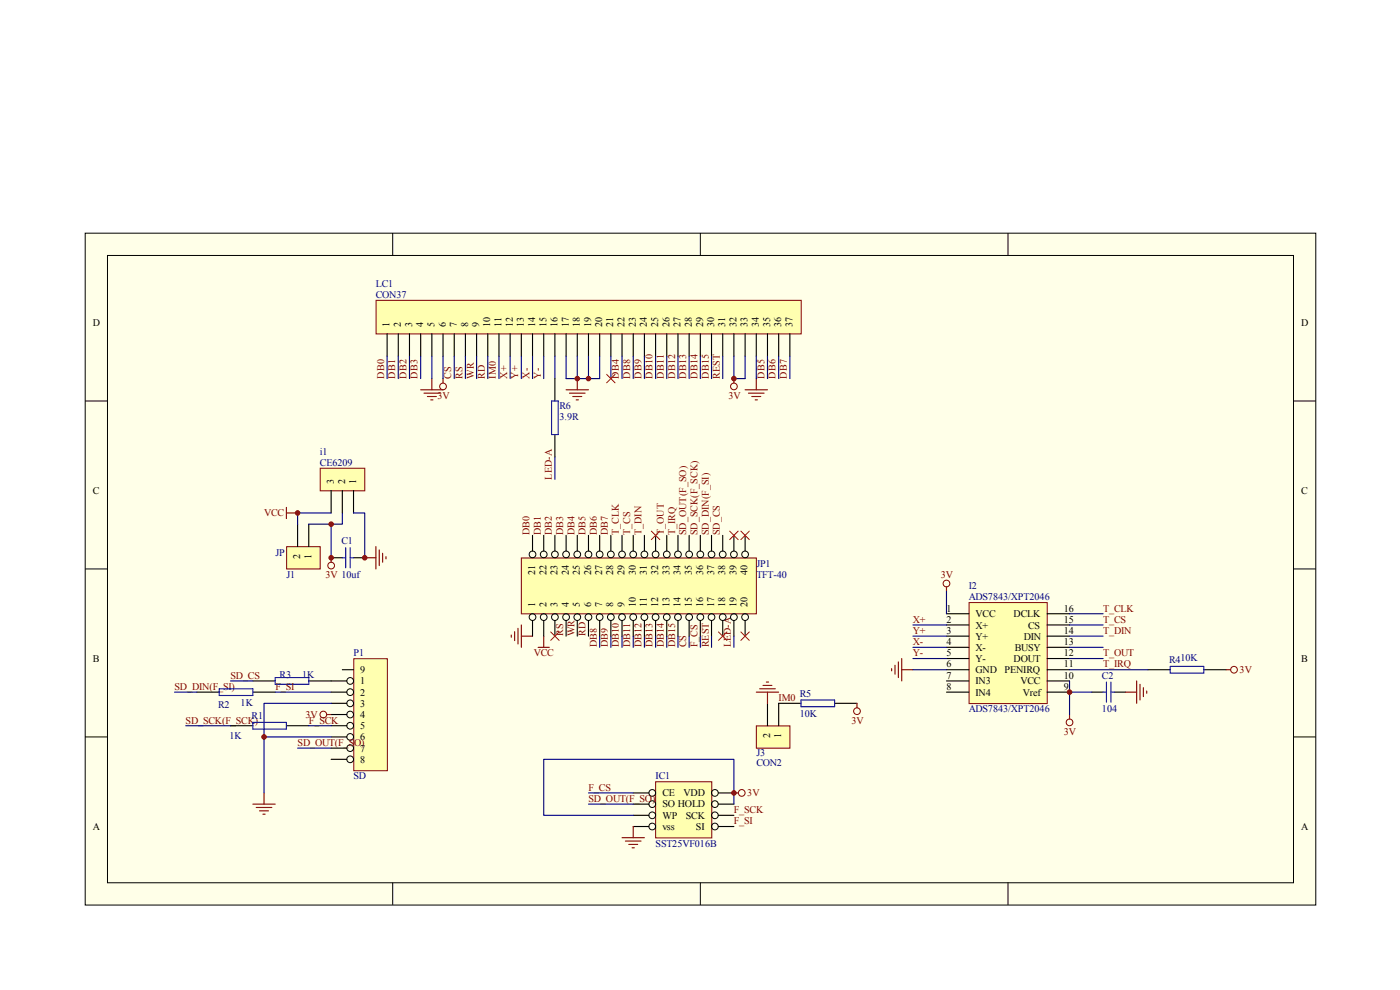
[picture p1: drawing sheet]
<svg xmlns="http://www.w3.org/2000/svg" width="420mm" height="297mm" viewBox="0 0 420 297" stroke-linecap="round" stroke-linejoin="round" font-family="sans-serif">
<path d="M25.6 70h369.3v201.6h-369.3z" fill="#ffffe8"/>
<g fill="none" stroke="#000" stroke-width=".3">
<path d="M25.6 70h369.3v201.6h-369.3zM32.3 76.7h355.9v188.2h-355.9zM117.9 69.9v6.7M210.2 69.9v6.7M302.5 69.9v6.7M25.5 120.3h6.7M388.1 120.3h6.8M25.5 170.7h6.7M388.1 170.7h6.8M25.5 221.1h6.7M388.1 221.1h6.8M117.9 264.8v6.7"/>
<path d="M210.2 264.8v6.7M302.5 264.8v6.7"/>
</g>
<circle cx="220.3" cy="115.9" r="1.01" fill="none" stroke="#800000" stroke-width=".3"/>
<path d="M220.3 113.6v1.3M153.4 190.5v.7M154.4 189.5v2.7M155.5 188.5v4.7M156.5 187.5v6.7M156.5 190.9h3.3M161.5 194.2h3.4M163.2 190.9v3.3" fill="none" stroke="#800000" stroke-width=".34"/>
<path d="M290.9 180.9h23.4v30.2h-23.4z" fill="#ffffb0"/>
<g fill="none" stroke="#800000" stroke-width=".3">
<path d="M290.8 180.8h23.5v30.3h-23.5z"/>
<circle cx="284" cy="175.1" r="1.01"/>
<circle cx="321" cy="216.7" r="1.01"/>
<circle cx="370.3" cy="200.9" r="1.01"/>
</g>
<g fill="none" stroke="#000" stroke-width=".34">
<path d="M284.1 184.2h6.7M284.1 187.5h6.7M284.1 190.9h6.7M284.1 194.2h6.7M284.1 197.6h6.7M314.3 184.2h6.7M314.3 187.5h6.7M314.3 190.9h6.7M314.3 194.2h6.7M314.3 197.6h6.7M284.1 200.9h6.7M284.1 204.3h6.7"/>
<path d="M284.1 207.7h6.7M314.3 200.9h6.7M314.3 204.3h6.7M314.3 207.7h6.7M327.7 207.7h3.4M334.4 207.7h3.4M344.5 200.9h6.7M361.3 200.9h6.7"/>
</g>
<g fill="none" stroke="#800000" stroke-width=".34">
<path d="M284.1 176.1v1.3M268.6 199.6v2.7M269.6 198.6v4.7M270.6 197.6v6.7M267.6 200.6v.7M270.6 200.9h3.4M321 214.4v1.3M337.8 207.7h3.3M341.1 204.3v6.7M342.1 205.3v4.7M343.1 206.3v2.7M344.1 207.3v.7"/>
<path d="M368 200.9h1.3"/>
</g>
<path d="M284.1 177.4v6.8M274 187.5h10.1M274 190.9h10.1M274 194.2h10.1M274 197.6h10.1M274 200.9h10.1M321 204.3v10.1M321 200.9h23.5M321 207.7h6.7" fill="none" stroke="#000080" stroke-width=".34"/>
<path d="M351.2 199.9h10.1v2.1h-10.1zM331.1 207.7h1M332.1 204.6v6.1M333.4 207.7h1M333.4 204.6v6.1" fill="none" stroke="#00f" stroke-width=".34"/>
<path d="M96.2 140.6h13.3v6.7h-13.3z" fill="#ffffb0"/>
<g fill="none" stroke="#800000" stroke-width=".3">
<path d="M96.1 140.5h13.4v6.8h-13.4z"/>
<circle cx="99.4" cy="169.7" r="1.01"/>
</g>
<path d="M99.4 147.2v6.7M102.7 147.2v6.7M106.1 147.2v6.7M99.4 167.4h3.3M106.1 167.4h3.4" fill="none" stroke="#000" stroke-width=".34"/>
<path d="M99.4 167.4v1.3M109.5 167.4h3.3M112.8 164v6.7M113.8 165v4.7M114.8 166v2.7M115.8 167v.7" fill="none" stroke="#800000" stroke-width=".34"/>
<path d="M102.7 167.4h1M103.7 164.3v6.1M105.1 167.4h1M105.1 164.3v6.1" fill="none" stroke="#00f" stroke-width=".34"/>
<path d="M106.1 153.9h3.4v13.5" fill="none" stroke="#000080" stroke-width=".34"/>
<path d="M106.3 197.7h9.9v33.6h-9.9z" fill="#ffffb0"/>
<g fill="none" stroke="#800000" stroke-width=".3">
<path d="M106.2 197.6h10v33.7h-10z"/>
<circle cx="97" cy="214.4" r="1.01"/>
</g>
<g fill="none" stroke="#000" stroke-width=".3">
<circle cx="105.1" cy="217.8" r="1.01"/>
<circle cx="105.1" cy="207.7" r="1.01"/>
<circle cx="105.1" cy="211" r="1.01"/>
<circle cx="105.1" cy="204.3" r="1.01"/>
<circle cx="105.1" cy="214.4" r="1.01"/>
<circle cx="105.1" cy="224.5" r="1.01"/>
<circle cx="105.1" cy="227.8" r="1.01"/>
<circle cx="105.1" cy="221.1" r="1.01"/>
</g>
<path d="M99.4 204.3h4.7M99.4 207.7h4.7M99.4 211h4.7M99.4 214.4h4.7M99.4 217.7h4.7M102.7 200.9h3.4M99.4 221.1h4.7M99.4 224.5h4.7M99.4 227.8h4.7" fill="none" stroke="#000" stroke-width=".34"/>
<path d="M86 152.2v3.4M86 153.9h3.3M98 214.4h1.4M79.2 237.9v3.4M75.9 241.3h6.7M76.9 242.3h4.7M77.9 243.3h2.7M78.9 244.3h.7" fill="none" stroke="#800000" stroke-width=".34"/>
<path d="M86.1 164.1h10v6.6h-10z" fill="#ffffb0"/>
<path d="M86 164h10.1v6.7h-10.1z" fill="none" stroke="#800000" stroke-width=".3"/>
<path d="M89.3 157.3v6.7M92.7 157.3v6.7M59.1 207.7h6.7M69.2 217.7h6.7M75.9 204.3h6.7M75.9 207.7h6.7M86 217.7h6.7M92.7 204.3h6.7" fill="none" stroke="#000" stroke-width=".34"/>
<g fill="none" stroke="#000080" stroke-width=".34">
<path d="M99.4 153.9h-10.1v3.4M99.4 157.3v10.1M102.7 153.9v3.4h-10M180 190.9v3.3M183.3 190.9v3.3M186.7 190.9v3.3M190 190.9v3.3M193.4 190.9v3.3M196.8 190.9v3.3M200.1 190.9v3.3M203.5 190.9v3.3M206.8 190.9v3.3"/>
<path d="M210.2 190.9v3.3M52.4 207.7h6.7M55.7 217.7h13.5M69.2 204.3h6.7M82.6 207.7h16.8M92.7 217.7h6.7M99.4 211h-20.2v26.9M79.2 221.1h20.2M89.3 224.5h10.1"/>
</g>
<path d="M65.8 206.7h10.1v2h-10.1zM75.9 216.7h10.1v2.1h-10.1zM82.6 203.3h10.1v2h-10.1z" fill="none" stroke="#00f" stroke-width=".34"/>
<path d="M196.8 234.6h16.8v16.8h-16.8z" fill="#ffffb0"/>
<g fill="none" stroke="#800000" stroke-width=".3">
<path d="M196.8 234.6h16.8v16.8h-16.8z"/>
<circle cx="222.6" cy="237.9" r="1.01"/>
</g>
<g fill="none" stroke="#000" stroke-width=".3">
<circle cx="195.7" cy="237.9" r="1.01"/>
<circle cx="214.5" cy="237.9" r="1.01"/>
<circle cx="195.7" cy="241.3" r="1.01"/>
<circle cx="195.7" cy="244.6" r="1.01"/>
<circle cx="195.7" cy="248" r="1.01"/>
<circle cx="214.5" cy="241.3" r="1.01"/>
<circle cx="214.5" cy="244.6" r="1.01"/>
<circle cx="214.5" cy="248" r="1.01"/>
</g>
<path d="M190 237.9h4.7M215.6 237.9h4.7M190 241.3h4.7M190 244.6h4.7M190 248h4.7M215.6 241.3h4.7M215.6 244.6h4.7M215.6 248h4.7" fill="none" stroke="#000" stroke-width=".34"/>
<path d="M220.3 237.9h1.3M186.7 251.3h6.7M187.7 252.4h4.7M188.7 253.4h2.7M189.7 254.4h.7M190 248v3.3" fill="none" stroke="#800000" stroke-width=".34"/>
<path d="M176.6 237.9h13.4M176.6 241.3h13.4" fill="none" stroke="#000080" stroke-width=".34"/>
<path d="M156.5 167.5h70.5v16.7h-70.5z" fill="#ffffb0"/>
<g fill="none" stroke="#800000" stroke-width=".3">
<path d="M156.5 167.4h70.5v16.8h-70.5z"/>
<circle cx="257.2" cy="213.4" r="1.01"/>
</g>
<g fill="none" stroke="#000" stroke-width=".3">
<circle cx="159.8" cy="166.3" r="1.01"/>
<circle cx="163.2" cy="166.3" r="1.01"/>
<circle cx="166.5" cy="166.3" r="1.01"/>
<circle cx="169.9" cy="166.3" r="1.01"/>
<circle cx="173.2" cy="166.3" r="1.01"/>
<circle cx="176.6" cy="166.3" r="1.01"/>
<circle cx="180" cy="166.3" r="1.01"/>
<circle cx="183.3" cy="166.3" r="1.01"/>
<circle cx="186.7" cy="166.3" r="1.01"/>
<circle cx="190" cy="166.3" r="1.01"/>
<circle cx="193.4" cy="166.3" r="1.01"/>
<circle cx="196.8" cy="166.3" r="1.01"/>
<circle cx="200.1" cy="166.3" r="1.01"/>
<circle cx="203.5" cy="166.3" r="1.01"/>
<circle cx="206.8" cy="166.3" r="1.01"/>
<circle cx="210.2" cy="166.3" r="1.01"/>
<circle cx="213.5" cy="166.3" r="1.01"/>
<circle cx="216.9" cy="166.3" r="1.01"/>
<circle cx="220.3" cy="166.3" r="1.01"/>
<circle cx="223.6" cy="166.3" r="1.01"/>
<circle cx="159.8" cy="185.2" r="1.01"/>
<circle cx="163.2" cy="185.2" r="1.01"/>
<circle cx="166.5" cy="185.2" r="1.01"/>
<circle cx="169.9" cy="185.2" r="1.01"/>
<circle cx="173.2" cy="185.2" r="1.01"/>
<circle cx="176.6" cy="185.2" r="1.01"/>
<circle cx="180" cy="185.2" r="1.01"/>
<circle cx="183.3" cy="185.2" r="1.01"/>
<circle cx="186.7" cy="185.2" r="1.01"/>
<circle cx="190" cy="185.2" r="1.01"/>
<circle cx="193.4" cy="185.2" r="1.01"/>
<circle cx="196.8" cy="185.2" r="1.01"/>
<circle cx="200.1" cy="185.2" r="1.01"/>
<circle cx="203.5" cy="185.2" r="1.01"/>
<circle cx="206.8" cy="185.2" r="1.01"/>
<circle cx="210.2" cy="185.2" r="1.01"/>
<circle cx="213.5" cy="185.2" r="1.01"/>
<circle cx="216.9" cy="185.2" r="1.01"/>
<circle cx="220.3" cy="185.2" r="1.01"/>
<circle cx="223.6" cy="185.2" r="1.01"/>
</g>
<g fill="none" stroke="#000" stroke-width=".34">
<path d="M159.8 160.6v4.7M163.2 160.6v4.7M166.5 160.6v4.7M169.9 160.6v4.7M173.2 160.6v4.7M176.6 160.6v4.7M180 160.6v4.7M183.3 160.6v4.7M186.7 160.6v4.7M190 160.6v4.7M193.4 160.6v4.7M196.8 160.6v4.7"/>
<path d="M200.1 160.6v4.7M203.5 160.6v4.7M206.8 160.6v4.7M210.2 160.6v4.7M213.5 160.6v4.7M216.9 160.6v4.7M220.3 160.6v4.7M223.6 160.6v4.7M159.8 186.2v4.7M163.2 186.2v4.7M166.5 186.2v4.7M169.9 186.2v4.7"/>
<path d="M173.2 186.2v4.7M176.6 186.2v4.7M180 186.2v4.7M183.3 186.2v4.7M186.7 186.2v4.7M190 186.2v4.7M193.4 186.2v4.7M196.8 186.2v4.7M200.1 186.2v4.7M203.5 186.2v4.7M206.8 186.2v4.7M210.2 186.2v4.7"/>
<path d="M213.5 186.2v4.7M216.9 186.2v4.7M220.3 186.2v4.7M223.6 186.2v4.7M233.7 211h6.7M250.5 211h6.7"/>
</g>
<path d="M213.5 190.9v3.3M220.3 190.9v3.3" fill="none" stroke="#000080" stroke-width=".34"/>
<g fill="#800000" stroke="#800000" stroke-width=".3">
<circle cx="321" cy="207.7" r=".67"/>
<circle cx="79.2" cy="221.1" r=".67"/>
<circle cx="89.3" cy="153.9" r=".67"/>
<circle cx="99.4" cy="157.3" r=".67"/>
</g>
<g fill="none" stroke="#800000" stroke-width=".34">
<path d="M126.2 117h6.8M127.2 118h4.8M128.3 119h2.6M129.3 120h.6M129.6 113.6v3.4M169.9 117h6.7M170.9 118h4.7M171.9 119h2.7M172.9 120h.7M173.2 113.6v3.4M223.6 117h6.7M224.6 118h4.7"/>
<path d="M225.6 119h2.7M226.6 120h.7M227 113.6v3.4M257.2 211v1.4"/>
</g>
<path d="M240.4 210h10.1v2h-10.1z" fill="none" stroke="#00f" stroke-width=".34"/>
<path d="M227.1 217.9h10v6.6h-10z" fill="#ffffb0"/>
<g fill="none" stroke="#800000" stroke-width=".3">
<path d="M227 217.8h10.1v6.7h-10.1z"/>
<circle cx="133" cy="115.9" r="1.01"/>
</g>
<path d="M230.3 211v6.7M233.7 211v6.7" fill="none" stroke="#000" stroke-width=".34"/>
<path d="M133 113.6v1.3M227 207.7h6.7M228 206.7h4.7M229 205.7h2.7M230 204.6h.7M230.3 207.7v3.3" fill="none" stroke="#800000" stroke-width=".34"/>
<path d="M112.9 90.2h127.6v10h-127.6z" fill="#ffffb0"/>
<path d="M112.9 90.1h127.6v10.1h-127.6z" fill="none" stroke="#800000" stroke-width=".3"/>
<g fill="none" stroke="#000" stroke-width=".34">
<path d="M116.2 100.2v6.7M119.5 100.2v6.7M122.9 100.2v6.7M126.2 100.2v6.7M129.6 100.2v6.7M133 100.2v6.7M136.3 100.2v6.7M139.7 100.2v6.7M143 100.2v6.7M146.4 100.2v6.7M149.7 100.2v6.7M153.1 100.2v6.7"/>
<path d="M156.5 100.2v6.7M159.8 100.2v6.7M163.2 100.2v6.7M166.5 100.2v6.7M166.5 113.6v6.7M169.9 100.2v6.7M173.2 100.2v6.7M176.6 100.2v6.7M180 100.2v6.7M183.3 100.2v6.7M186.7 100.2v6.7M190 100.2v6.7"/>
<path d="M193.4 100.2v6.7M196.8 100.2v6.7M200.1 100.2v6.7M203.5 100.2v6.7M206.8 100.2v6.7M210.2 100.2v6.7M213.5 100.2v6.7M216.9 100.2v6.7M220.3 100.2v6.7M223.6 100.2v6.7M227 100.2v6.7M230.3 100.2v6.7"/>
<path d="M233.7 100.2v6.7M237 100.2v6.7M166.5 130.4v6.7"/>
</g>
<g fill="none" stroke="#000080" stroke-width=".34">
<path d="M116.2 106.9v6.7M119.5 106.9v6.7M122.9 106.9v6.7M126.2 106.9v6.7M129.6 106.9v6.7M133 106.9v6.7M136.3 106.9v6.7M139.7 106.9v6.7M143 106.9v6.7M146.4 106.9v6.7M149.7 106.9v6.7M153.1 106.9v6.7"/>
<path d="M156.5 106.9v6.7M159.8 106.9v6.7M163.2 106.9v6.7M166.5 106.9v6.7M169.9 106.9v6.7h10.1v-6.7M173.2 106.9v6.7M176.6 106.9v6.7M183.3 106.9v6.7M186.7 106.9v6.7M190 106.9v6.7M193.4 106.9v6.7M196.8 106.9v6.7"/>
<path d="M200.1 106.9v6.7M203.5 106.9v6.7M206.8 106.9v6.7M210.2 106.9v6.7M213.5 106.9v6.7M216.9 106.9v6.7M220.3 106.9v6.7h3.3v-6.7M227 106.9v6.7M230.3 106.9v6.7M233.7 106.9v6.7M237 106.9v6.7M166.5 137.1v6.7"/>
<path d="M321 184.2h10.1M321 187.5h10.1M321 190.9h10.1M321 194.2h10.1M321 197.6h10.1M220.3 241.3v-13.5h-57.1v16.8h26.8"/>
</g>
<g fill="#800000" stroke="#800000" stroke-width=".3">
<circle cx="220.3" cy="237.9" r=".67"/>
<circle cx="220.3" cy="113.6" r=".67"/>
<circle cx="176.6" cy="113.6" r=".67"/>
<circle cx="173.2" cy="113.6" r=".67"/>
<circle cx="99.4" cy="167.4" r=".67"/>
<circle cx="109.5" cy="167.3" r=".67"/>
</g>
<g fill="none" stroke="#f00" stroke-width=".3">
<path d="M182 112.2l2.7 2.7M184.7 112.2l-2.7 2.7M195.4 159.3l2.7 2.7M198.1 159.3l-2.7 2.7M218.9 159.3l2.7 2.7M221.6 159.3l-2.7 2.7M222.3 159.3l2.7 2.7M225 159.3l-2.7 2.7M165.2 189.5l2.7 2.7M167.9 189.5l-2.7 2.7M215.6 189.5l2.6 2.7M218.2 189.5l-2.6 2.7"/>
<path d="M222.3 189.5l2.7 2.7M225 189.5l-2.7 2.7"/>
</g>
<path d="M165.5 120.3h2v10.1h-2z" fill="none" stroke="#00f" stroke-width=".34"/>
<g font-size="3" fill="#000080">
<text x="112.8" y="86">LC1</text>
<text x="112.8" y="89.4">CON37</text>
<text x="167.9" y="122.7">R6</text>
<text x="167.9" y="126">3.9R</text>
<text x="96" y="136.4">i1</text>
<text x="96" y="139.8">CE6209</text>
<text x="82.6" y="166.7">JP</text>
<text x="102.4" y="163.4">C1</text>
<text x="85.9" y="173.4">J1</text>
<text x="227" y="170">JP1</text>
<text x="227" y="173.4">TFT-40</text>
<text x="290.7" y="176.8">I2</text>
<text x="290.7" y="180.1">ADS7843/XPT2046</text>
<text x="106.1" y="197">P1</text>
<text x="83.9" y="203.3">R3</text>
<text x="90.7" y="203.3">1K</text>
<text x="330.7" y="203.7">C2</text>
<text x="350.9" y="199">R410K</text>
<text x="240" y="209.1">R5</text>
<text x="65.4" y="212.4">R2</text>
<text x="72.2" y="211.7">1K</text>
<text x="75.5" y="215.8">R1</text>
<text x="240" y="215.1">10K</text>
<text x="290.7" y="213.7">ADS7843/XPT2046</text>
<text x="330.7" y="213.7">104</text>
<text x="68.8" y="221.8">1K</text>
<text x="227" y="226.9">J3</text>
<text x="106.1" y="233.9">SD</text>
<text x="196.8" y="233.9">IC1</text>
<text x="227" y="229.9">CON2</text>
<text x="196.8" y="254">SST25VF016B</text>
</g>
<g font-size="3">
<text x="27.9" y="97.8">D</text>
<text x="116.9" y="98.2" transform="rotate(-90 116.9 98.2)">1</text>
<text x="120.3" y="98.2" transform="rotate(-90 120.3 98.2)">2</text>
<text x="123.7" y="98.2" transform="rotate(-90 123.7 98.2)">3</text>
<text x="127" y="98.2" transform="rotate(-90 127 98.2)">4</text>
<text x="130.4" y="98.2" transform="rotate(-90 130.4 98.2)">5</text>
<text x="133.8" y="98.2" transform="rotate(-90 133.8 98.2)">6</text>
<text x="137.1" y="98.2" transform="rotate(-90 137.1 98.2)">7</text>
<text x="140.5" y="98.2" transform="rotate(-90 140.5 98.2)">8</text>
<text x="143.8" y="98.2" transform="rotate(-90 143.8 98.2)">9</text>
<text x="147.2" y="98.2" transform="rotate(-90 147.2 98.2)">10</text>
<text x="150.5" y="98.2" transform="rotate(-90 150.5 98.2)">11</text>
<text x="153.9" y="98.2" transform="rotate(-90 153.9 98.2)">12</text>
<text x="157.2" y="98.2" transform="rotate(-90 157.2 98.2)">13</text>
<text x="160.6" y="98.2" transform="rotate(-90 160.6 98.2)">14</text>
<text x="164" y="98.2" transform="rotate(-90 164 98.2)">15</text>
<text x="167.3" y="98.2" transform="rotate(-90 167.3 98.2)">16</text>
<text x="170.7" y="98.2" transform="rotate(-90 170.7 98.2)">17</text>
<text x="174" y="98.2" transform="rotate(-90 174 98.2)">18</text>
<text x="177.4" y="98.2" transform="rotate(-90 177.4 98.2)">19</text>
<text x="180.8" y="98.2" transform="rotate(-90 180.8 98.2)">20</text>
<text x="184.1" y="98.2" transform="rotate(-90 184.1 98.2)">21</text>
<text x="187.5" y="98.2" transform="rotate(-90 187.5 98.2)">22</text>
<text x="190.8" y="98.2" transform="rotate(-90 190.8 98.2)">23</text>
<text x="194.1" y="98.2" transform="rotate(-90 194.1 98.2)">24</text>
<text x="197.5" y="98.2" transform="rotate(-90 197.5 98.2)">25</text>
<text x="200.9" y="98.2" transform="rotate(-90 200.9 98.2)">26</text>
<text x="204.2" y="98.2" transform="rotate(-90 204.2 98.2)">27</text>
<text x="207.6" y="98.2" transform="rotate(-90 207.6 98.2)">28</text>
<text x="211" y="98.2" transform="rotate(-90 211 98.2)">29</text>
<text x="214.3" y="98.2" transform="rotate(-90 214.3 98.2)">30</text>
<text x="217.7" y="98.2" transform="rotate(-90 217.7 98.2)">31</text>
<text x="221.1" y="98.2" transform="rotate(-90 221.1 98.2)">32</text>
<text x="224.4" y="98.2" transform="rotate(-90 224.4 98.2)">33</text>
<text x="227.8" y="98.2" transform="rotate(-90 227.8 98.2)">34</text>
<text x="231.1" y="98.2" transform="rotate(-90 231.1 98.2)">35</text>
<text x="234.4" y="98.2" transform="rotate(-90 234.4 98.2)">36</text>
<text x="237.8" y="98.2" transform="rotate(-90 237.8 98.2)">37</text>
<text x="390.5" y="97.8">D</text>
<text x="27.9" y="148.2">C</text>
<text x="100.2" y="145.1" transform="rotate(-90 100.2 145.1)">3</text>
<text x="103.5" y="145.1" transform="rotate(-90 103.5 145.1)">2</text>
<text x="106.8" y="145.1" transform="rotate(-90 106.8 145.1)">1</text>
<text x="390.5" y="148.2">C</text>
<text x="90.1" y="167.7" transform="rotate(-90 90.1 167.7)">2</text>
<text x="93.5" y="167.7" transform="rotate(-90 93.5 167.7)">1</text>
<text x="160.6" y="172.4" transform="rotate(-90 160.6 172.4)">21</text>
<text x="164" y="172.4" transform="rotate(-90 164 172.4)">22</text>
<text x="167.3" y="172.4" transform="rotate(-90 167.3 172.4)">23</text>
<text x="170.7" y="172.4" transform="rotate(-90 170.7 172.4)">24</text>
<text x="174" y="172.4" transform="rotate(-90 174 172.4)">25</text>
<text x="177.4" y="172.4" transform="rotate(-90 177.4 172.4)">26</text>
<text x="180.8" y="172.4" transform="rotate(-90 180.8 172.4)">27</text>
<text x="184.1" y="172.4" transform="rotate(-90 184.1 172.4)">28</text>
<text x="187.5" y="172.4" transform="rotate(-90 187.5 172.4)">29</text>
<text x="190.8" y="172.4" transform="rotate(-90 190.8 172.4)">30</text>
<text x="194.1" y="172.4" transform="rotate(-90 194.1 172.4)">31</text>
<text x="197.5" y="172.4" transform="rotate(-90 197.5 172.4)">32</text>
<text x="200.9" y="172.4" transform="rotate(-90 200.9 172.4)">33</text>
<text x="204.2" y="172.4" transform="rotate(-90 204.2 172.4)">34</text>
<text x="207.6" y="172.4" transform="rotate(-90 207.6 172.4)">35</text>
<text x="211" y="172.4" transform="rotate(-90 211 172.4)">36</text>
<text x="214.3" y="172.4" transform="rotate(-90 214.3 172.4)">37</text>
<text x="217.7" y="172.4" transform="rotate(-90 217.7 172.4)">38</text>
<text x="221.1" y="172.4" transform="rotate(-90 221.1 172.4)">39</text>
<text x="224.4" y="172.4" transform="rotate(-90 224.4 172.4)">40</text>
<text x="160.6" y="182.1" transform="rotate(-90 160.6 182.1)">1</text>
<text x="164" y="182.1" transform="rotate(-90 164 182.1)">2</text>
<text x="167.3" y="182.1" transform="rotate(-90 167.3 182.1)">3</text>
<text x="170.7" y="182.1" transform="rotate(-90 170.7 182.1)">4</text>
<text x="174" y="182.1" transform="rotate(-90 174 182.1)">5</text>
<text x="177.4" y="182.1" transform="rotate(-90 177.4 182.1)">6</text>
<text x="180.8" y="182.1" transform="rotate(-90 180.8 182.1)">7</text>
<text x="184.1" y="182.1" transform="rotate(-90 184.1 182.1)">8</text>
<text x="187.5" y="182.1" transform="rotate(-90 187.5 182.1)">9</text>
<text x="190.8" y="182.1" transform="rotate(-90 190.8 182.1)">10</text>
<text x="194.1" y="182.1" transform="rotate(-90 194.1 182.1)">11</text>
<text x="197.5" y="182.1" transform="rotate(-90 197.5 182.1)">12</text>
<text x="200.9" y="182.1" transform="rotate(-90 200.9 182.1)">13</text>
<text x="204.2" y="182.1" transform="rotate(-90 204.2 182.1)">14</text>
<text x="207.6" y="182.1" transform="rotate(-90 207.6 182.1)">15</text>
<text x="211" y="182.1" transform="rotate(-90 211 182.1)">16</text>
<text x="214.3" y="182.1" transform="rotate(-90 214.3 182.1)">17</text>
<text x="217.7" y="182.1" transform="rotate(-90 217.7 182.1)">18</text>
<text x="221.1" y="182.1" transform="rotate(-90 221.1 182.1)">19</text>
<text x="224.4" y="182.1" transform="rotate(-90 224.4 182.1)">20</text>
<text x="284.1" y="183.5">1</text>
<text x="292.8" y="185.2">VCC</text>
<text x="304.2" y="185.2">DCLK</text>
<text x="319.3" y="183.5">16</text>
<text x="284.1" y="186.9">2</text>
<text x="284.1" y="190.2">3</text>
<text x="292.8" y="188.6">X+</text>
<text x="292.8" y="191.9">Y+</text>
<text x="307.3" y="191.9">DIN</text>
<text x="308.5" y="188.6">CS</text>
<text x="319.3" y="186.9">15</text>
<text x="319.3" y="190.2">14</text>
<text x="284.1" y="193.6">4</text>
<text x="284.1" y="197">5</text>
<text x="292.8" y="195.3">X-</text>
<text x="304.5" y="195.3">BUSY</text>
<text x="319.3" y="193.6">13</text>
<text x="319.3" y="197">12</text>
<text x="27.9" y="198.7">B</text>
<text x="108.1" y="202">9</text>
<text x="284.1" y="200.3">6</text>
<text x="284.1" y="203.7">7</text>
<text x="292.8" y="198.7">Y-</text>
<text x="292.8" y="202">GND</text>
<text x="301.5" y="202">PENIRQ</text>
<text x="304.2" y="198.7">DOUT</text>
<text x="319.3" y="200.3">11</text>
<text x="319.3" y="203.7">10</text>
<text x="390.5" y="198.7">B</text>
<text x="108.1" y="205.3">1</text>
<text x="108.1" y="208.7">2</text>
<text x="284.1" y="207">8</text>
<text x="292.8" y="205.3">IN3</text>
<text x="292.8" y="208.7">IN4</text>
<text x="306.2" y="205.3">VCC</text>
<text x="306.9" y="208.7">Vref</text>
<text x="319.3" y="207">9</text>
<text x="108.1" y="212">3</text>
<text x="108.1" y="215.4">4</text>
<text x="108.1" y="218.8">5</text>
<text x="231.1" y="221.4" transform="rotate(-90 231.1 221.4)">2</text>
<text x="234.4" y="221.4" transform="rotate(-90 234.4 221.4)">1</text>
<text x="108.1" y="222.1">6</text>
<text x="108.1" y="225.5">7</text>
<text x="108.1" y="228.9">8</text>
<text x="198.8" y="239">CE</text>
<text x="205.1" y="239">VDD</text>
<text x="198.8" y="242.3">SO HOLD</text>
<text x="198.8" y="245.6">WP</text>
<text x="205.8" y="245.6">SCK</text>
<text x="27.9" y="249">A</text>
<text x="198.8" y="249">vss</text>
<text x="208.9" y="249">SI</text>
<text x="390.5" y="249">A</text>
</g>
<g font-size="3" fill="#800000">
<text x="115.3" y="113.6" transform="rotate(-90 115.3 113.6)">DB0</text>
<text x="118.6" y="113.6" transform="rotate(-90 118.6 113.6)">DB1</text>
<text x="122" y="113.6" transform="rotate(-90 122 113.6)">DB2</text>
<text x="125.3" y="113.6" transform="rotate(-90 125.3 113.6)">DB3</text>
<text x="135.4" y="113.6" transform="rotate(-90 135.4 113.6)">CS</text>
<text x="138.8" y="113.6" transform="rotate(-90 138.8 113.6)">RS</text>
<text x="142.2" y="113.6" transform="rotate(-90 142.2 113.6)">WR</text>
<text x="145.5" y="113.6" transform="rotate(-90 145.5 113.6)">RD</text>
<text x="148.8" y="113.6" transform="rotate(-90 148.8 113.6)">IM0</text>
<text x="152.2" y="113.6" transform="rotate(-90 152.2 113.6)">X+</text>
<text x="155.5" y="113.6" transform="rotate(-90 155.5 113.6)">Y+</text>
<text x="158.9" y="113.6" transform="rotate(-90 158.9 113.6)">X-</text>
<text x="162.3" y="113.6" transform="rotate(-90 162.3 113.6)">Y-</text>
<text x="185.8" y="113.6" transform="rotate(-90 185.8 113.6)">DB4</text>
<text x="189.1" y="113.6" transform="rotate(-90 189.1 113.6)">DB8</text>
<text x="192.5" y="113.6" transform="rotate(-90 192.5 113.6)">DB9</text>
<text x="195.8" y="113.6" transform="rotate(-90 195.8 113.6)">DB10</text>
<text x="199.2" y="113.6" transform="rotate(-90 199.2 113.6)">DB11</text>
<text x="202.6" y="113.6" transform="rotate(-90 202.6 113.6)">DB12</text>
<text x="205.9" y="113.6" transform="rotate(-90 205.9 113.6)">DB13</text>
<text x="209.3" y="113.6" transform="rotate(-90 209.3 113.6)">DB14</text>
<text x="212.7" y="113.6" transform="rotate(-90 212.7 113.6)">DB15</text>
<text x="216" y="113.6" transform="rotate(-90 216 113.6)">REST</text>
<text x="229.4" y="113.6" transform="rotate(-90 229.4 113.6)">DB5</text>
<text x="232.7" y="113.6" transform="rotate(-90 232.7 113.6)">DB6</text>
<text x="236.1" y="113.6" transform="rotate(-90 236.1 113.6)">DB7</text>
<text x="131.3" y="119.7">3V</text>
<text x="218.6" y="119.7">3V</text>
<text x="165.6" y="143.9" transform="rotate(-90 165.6 143.9)">LED-A</text>
<text x="79.2" y="155">VCC</text>
<text x="158.9" y="160.6" transform="rotate(-90 158.9 160.6)">DB0</text>
<text x="162.3" y="160.6" transform="rotate(-90 162.3 160.6)">DB1</text>
<text x="165.6" y="160.6" transform="rotate(-90 165.6 160.6)">DB2</text>
<text x="169" y="160.6" transform="rotate(-90 169 160.6)">DB3</text>
<text x="172.4" y="160.6" transform="rotate(-90 172.4 160.6)">DB4</text>
<text x="175.7" y="160.6" transform="rotate(-90 175.7 160.6)">DB5</text>
<text x="179.1" y="160.6" transform="rotate(-90 179.1 160.6)">DB6</text>
<text x="182.5" y="160.6" transform="rotate(-90 182.5 160.6)">DB7</text>
<text x="185.8" y="160.6" transform="rotate(-90 185.8 160.6)">T_CLK</text>
<text x="189.1" y="160.6" transform="rotate(-90 189.1 160.6)">T_CS</text>
<text x="192.5" y="160.6" transform="rotate(-90 192.5 160.6)">T_DIN</text>
<text x="199.2" y="160.6" transform="rotate(-90 199.2 160.6)">T_OUT</text>
<text x="202.6" y="160.6" transform="rotate(-90 202.6 160.6)">T_IRQ</text>
<text x="205.9" y="160.6" transform="rotate(-90 205.9 160.6)">SD_OUT(F_SO)</text>
<text x="209.3" y="160.6" transform="rotate(-90 209.3 160.6)">SD_SCK(F_SCK)</text>
<text x="212.7" y="160.6" transform="rotate(-90 212.7 160.6)">SD_DIN(F_SI)</text>
<text x="216" y="160.6" transform="rotate(-90 216 160.6)">SD_CS</text>
<text x="97.7" y="173.4">3V 10uf</text>
<text x="282.4" y="173.4">3V</text>
<text x="331" y="183.5">T_CLK</text>
<text x="169" y="190.9" transform="rotate(-90 169 190.9)">RS</text>
<text x="172.4" y="190.9" transform="rotate(-90 172.4 190.9)">WR</text>
<text x="175.7" y="190.9" transform="rotate(-90 175.7 190.9)">RD</text>
<text x="274" y="190.2">Y+</text>
<text x="274" y="186.9">X+</text>
<text x="331" y="186.9">T_CS</text>
<text x="331" y="190.2">T_DIN</text>
<text x="160.2" y="197">VCC</text>
<text x="179.1" y="194.3" transform="rotate(-90 179.1 194.3)">DB8</text>
<text x="182.5" y="194.3" transform="rotate(-90 182.5 194.3)">DB9</text>
<text x="185.8" y="194.3" transform="rotate(-90 185.8 194.3)">DB10</text>
<text x="189.1" y="194.3" transform="rotate(-90 189.1 194.3)">DB11</text>
<text x="192.5" y="194.3" transform="rotate(-90 192.5 194.3)">DB12</text>
<text x="195.8" y="194.3" transform="rotate(-90 195.8 194.3)">DB13</text>
<text x="199.2" y="194.3" transform="rotate(-90 199.2 194.3)">DB14</text>
<text x="202.6" y="194.3" transform="rotate(-90 202.6 194.3)">DB15</text>
<text x="205.9" y="194.3" transform="rotate(-90 205.9 194.3)">CS</text>
<text x="209.3" y="194.3" transform="rotate(-90 209.3 194.3)">F_CS</text>
<text x="212.7" y="194.3" transform="rotate(-90 212.7 194.3)">REST</text>
<text x="219.4" y="194.3" transform="rotate(-90 219.4 194.3)">LED-A</text>
<text x="274" y="197">Y-</text>
<text x="274" y="193.6">X-</text>
<text x="331" y="197">T_OUT</text>
<text x="69.2" y="203.7">SD_CS</text>
<text x="331" y="200.3">T_IRQ</text>
<text x="372" y="202">3V</text>
<text x="52.4" y="207">SD_DIN(F_SI)</text>
<text x="82.6" y="207">F_SI</text>
<text x="91.7" y="215.4">3V</text>
<text x="233.7" y="210.3">IM0</text>
<text x="55.7" y="217.1">SD_SCK(F_SCK)</text>
<text x="92.7" y="217.1">F_SCK</text>
<text x="255.5" y="217.1">3V</text>
<text x="319.3" y="220.5">3V</text>
<text x="89.3" y="223.8">SD_OUT(F_SO)</text>
<text x="176.6" y="237.3">F_CS</text>
<text x="224.3" y="239">3V</text>
<text x="176.6" y="240.7">SD_OUT(F_SO)</text>
<text x="220.2" y="244">F_SCK</text>
<text x="220.2" y="247.3">F_SI</text>
</g>
</svg>
